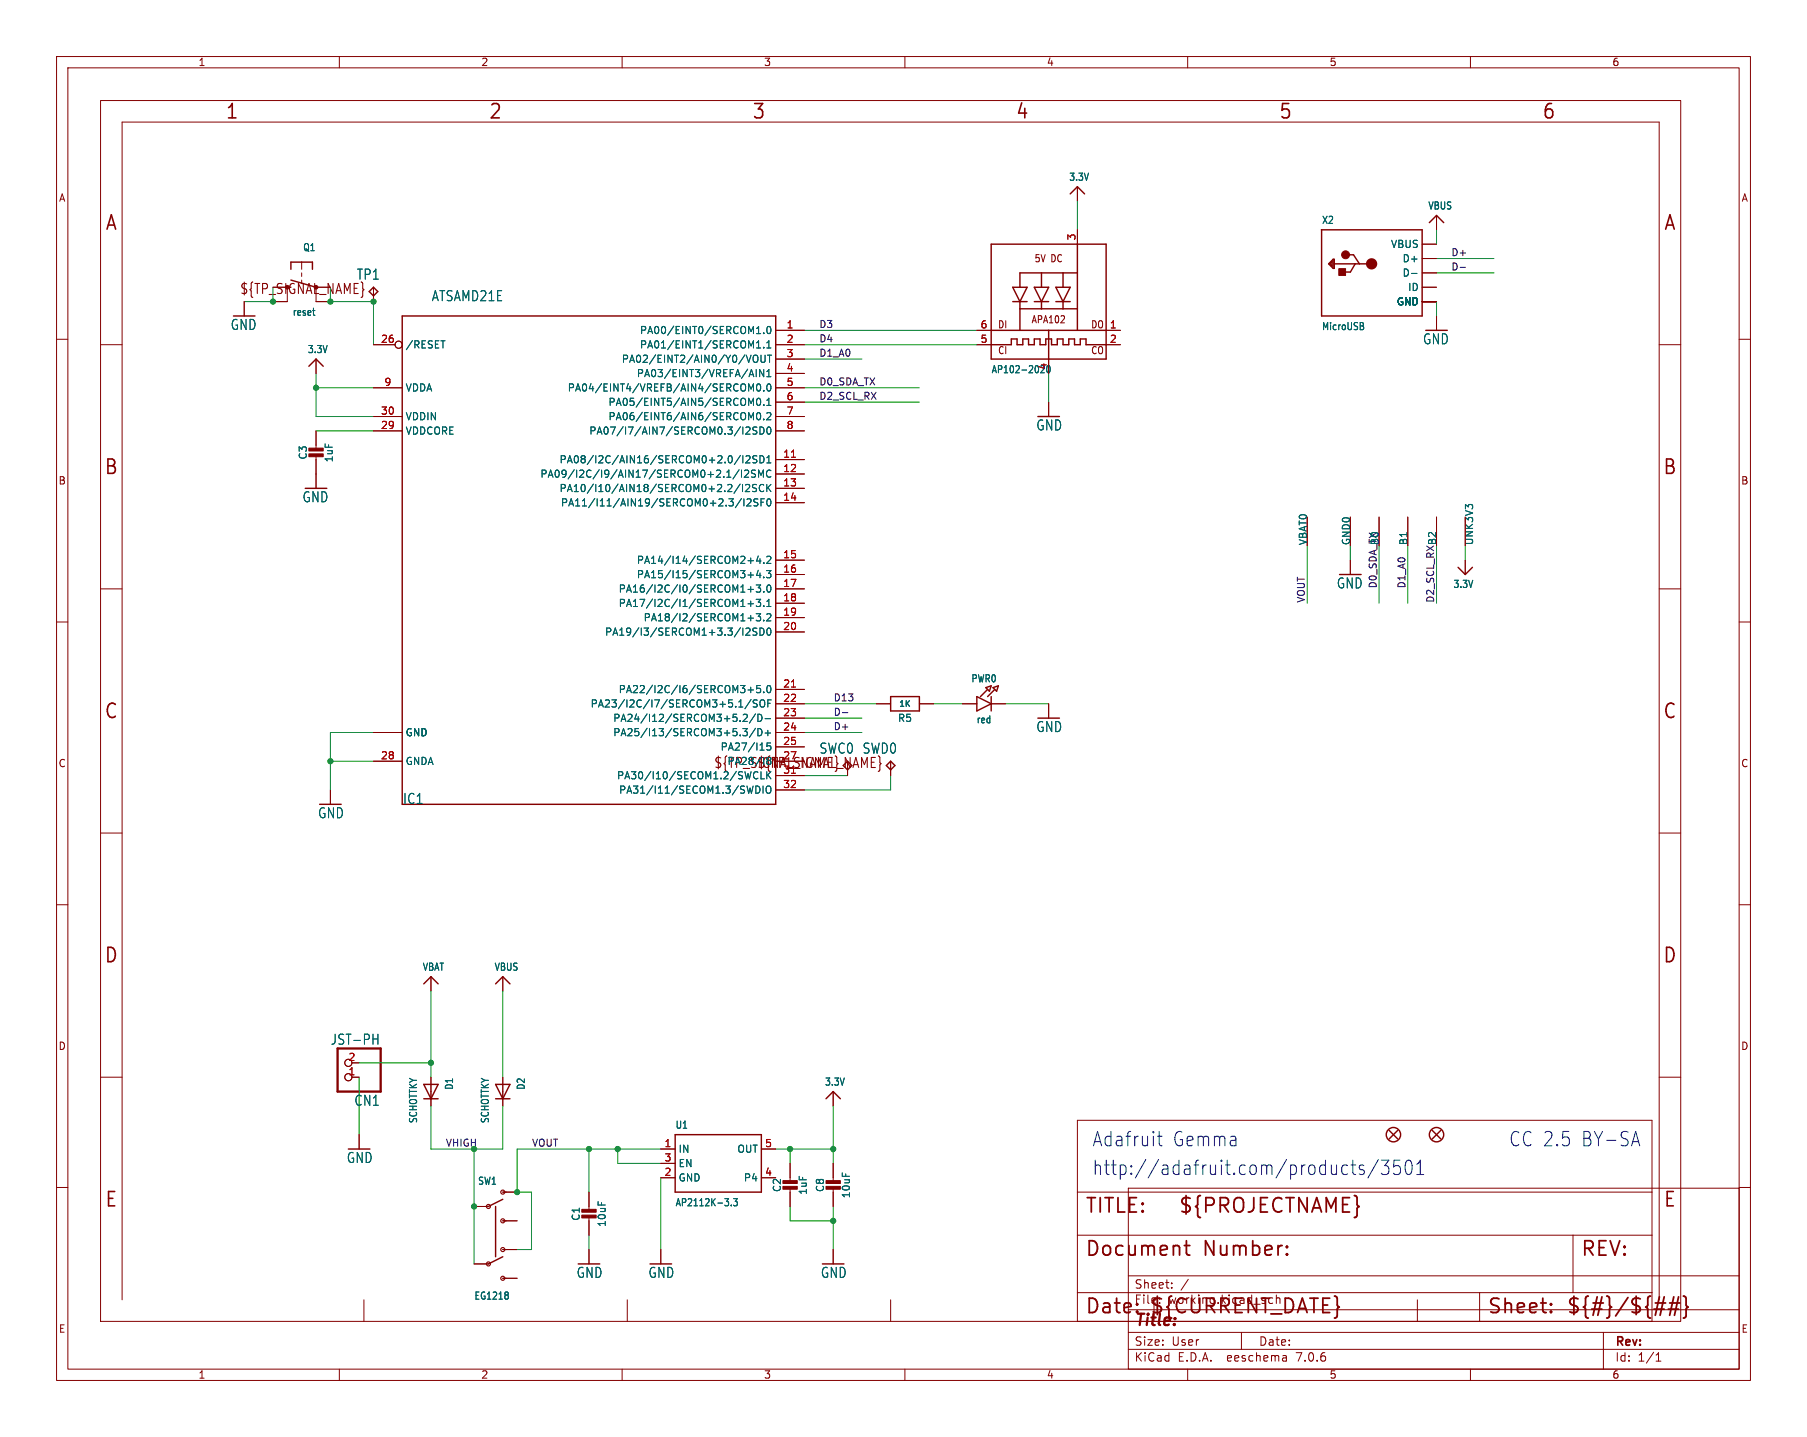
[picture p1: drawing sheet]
<svg xmlns="http://www.w3.org/2000/svg" width="320mm" height="254mm" viewBox="0 0 320 254" stroke-linecap="round" stroke-linejoin="round" font-family="sans-serif">
<g fill="none" stroke="#840000" stroke-width=".18">
<path d="M10 10h299.5v234.1h-299.5zM12 12h295.5v230.1h-295.5zM17.8 17.8h279.4v215.9h-279.4zM60 10v2M110 10v2M160 10v2M210 10v2M260 10v2M190.5 33v2.6M254 38.1v2.5M10 60h2M43.2 53.3v2.6"/>
<path d="M53.3 46.4v1.2M53.3 48.3v.6M66 50.8v2.5M137.2 58.4h5M172.7 58.4h2.6M190.5 40.6v2.6M195.6 58.4h2.5M251.5 53.3h2.5M251.5 45.7h2.5M251.5 48.3h2.5M251.5 50.8h2.5M251.5 43.2h2.5"/>
<path d="M254 55.9v2.5M307.5 60h2M17.8 61h3.8M55.9 63.5v2.5M55.9 76.2v3.3M66 61h3.8M66 76.2h5.1M66 73.7h5.1M66 68.6h5.1M137.2 61h5M137.2 76.2h5M137.2 63.5h5"/>
<path d="M137.2 73.7h5M137.2 66h5M137.2 68.6h5M137.2 71.1h5M172.7 61h2.6M185.4 63.5v2.5M185.4 71.1v2.6M195.6 61h2.5M293.4 61h3.8M55.9 80.5v5.9M137.2 81.3h5M137.2 83.8h5"/>
<path d="M137.2 86.4h5M137.2 88.9h5M137.2 99.1h5M231.1 91.4v5.1M238.8 91.4v5.1M238.8 99.1v2.5M243.8 91.4v5.1M248.9 91.4v5.1M254 91.4v5.1M259.1 91.4v5.1M259.1 99.1v2.5M10 110h2"/>
<path d="M17.8 104.1h3.8M137.2 101.6h5M137.2 104.1h5M137.2 106.7h5M137.2 109.2h5M137.2 111.8h5M293.4 104.1h3.8M307.5 110h2M58.4 139.7v2.5M66 129.5h5.1M66 134.6h5.1M137.2 124.5h5"/>
<path d="M137.2 129.5h5M137.2 121.9h5M137.2 127h5M137.2 132.1h5M137.2 134.6h5M137.2 137.2h5M137.2 139.7h5M149.9 134.6v2.6M154.9 124.5h2.6M157.5 134.6v2.6M162.6 124.5h2.5M170.2 124.5h2.5"/>
<path d="M175.3 124.5h2.5M185.4 124.5v2.5M10 160h2M17.8 147.3h3.8M293.4 147.3h3.8M307.5 160h2M76.2 172.7v2.6M88.9 172.7v2.6M17.8 190.5h3.8M62.2 190.5h1.3M62.2 188h1.3M76.2 190.5v5.1"/>
<path d="M88.9 190.5v5.1M147.3 193v2.6M190.5 198.1h101.6v35.6h-101.6zM293.4 190.5h3.8M10 210h2M63.5 200.7v2.5M83.8 213.4h2.6M88.9 210.8h2.5M88.9 215.9h2.5M104.1 210.8v3.3M104.1 215.1v3.3M116.8 203.2h2.6"/>
<path d="M116.8 208.3h2.6M116.8 205.7h2.6M134.6 203.2h2.6M134.6 208.3h2.6M139.7 205.7v3.3M139.7 210.1v3.3M147.3 205.7v3.3M147.3 210.1v3.3M190.5 210.8h101.6M190.5 218.4h101.6M199.5 210.1h108v32h-108zM278.1 218.4v10.2"/>
<path d="M307.5 210h2M21.6 229.9v-208.3h271.8v208.3M64.3 229.9v3.8M83.8 223.5h2.6M88.9 226.1h2.5M88.9 221h2.5M104.1 221v2.5M110.9 229.9v3.8M116.8 221v2.5M147.3 221v2.5M157.5 229.9v3.8M190.5 228.6h101.6"/>
<path d="M199.5 238.6h108M199.5 235.6h108M199.5 231.6h108M199.5 225.6h108M207.2 227.7v.1M207.2 226.9v.1M210.1 226.2l-1.3 2M219.5 235.6v3M227.4 239.8l.1 .9M250.6 229.9v3.8M261.6 228.6v5.1M283.5 235.6v6.5"/>
<path d="M292.8 239.6l.5-.4v1.5M60 242.1v2M110 242.1v2M160 242.1v2M210 242.1v2M227.5 240.6l-.2 .1M227.5 240.1h-.2M260 242.1v2M292.8 240.7h.9"/>
<circle cx="70.5" cy="61" r=".63"/>
<circle cx="61.6" cy="190.5" r=".63"/>
<circle cx="61.6" cy="188" r=".63"/>
</g>
<g fill="none" stroke="#840000" stroke-width=".25">
<path d="M189.2 34.3l1.3-1.3 1.3 1.3M252.7 39.4l1.3-1.3 1.3 1.3M51.4 49.5l4.5 1.3M51.4 47.6v-1.2h3.8v1.2M66 50.8l.8 .8-.8 .7-.7-.7zM71.1 55.9h66.1v86.3h-66.1zM175.3 43.2h20.3v20.3h-20.3zM175.3 58.4h20.3M179.1 53.3h2.5M179.1 50.8h2.5l-1.3 2.5zM180.3 53.3v5.1M180.3 54.6h10.2"/>
<path d="M182.9 53.3h2.5M182.9 50.8h2.5l-1.3 2.5zM184.1 48.3v2.5M184.1 53.3v1.3M185.4 58.4v5.1M186.7 53.3h2.5M186.7 50.8h2.5l-1.2 2.5zM188 48.3v2.5M188 53.3v1.3M190.5 48.3h-10.2v2.5M190.5 43.2v15.2M233.6 40.6h17.9v15.3h-17.8v-15.3"/>
<path d="M235.1 46.7l.4-.4v.8l-.2-.2v-.2M235.7 45.9h.2v1.6h-.2l-.8-.8zM235.7 45.9v1.4M235.9 46.7h6.6M238.3 45.1h1l1.1 1.6M239.6 46.7l-.8 1.4h-1.2M54.6 64.8l1.3-1.3 1.2 1.3M175.3 61h3.5v-1.1h1v1.1h1v-1.1h1.1v1.1h1v-1.1h1v1.1h1v-1.1h1v1.1h1v-1.1h1.1v1.1h1v-1.1h1v1.1h1v-1.1h1v1.1h3.6M257.8 100.3l1.3 1.3 1.2-1.3M149.1 135.4l.8-.8 .7 .8-.7 .7zM156.7 135.4l.8-.8 .7 .8-.7 .7zM157.5 123.2h5.1v2.5h-5.1z"/>
<path d="M172.7 123.2l2.6 1.3-2.6 1.2zM174.3 121.6l1-.3-.4 .9zM174.6 121.9l-1.2 1.3M175.3 123.2v2.5M175.6 121.6l.9-.3-.3 .9zM175.9 121.9l-1.3 1.3M74.9 174l1.3-1.3 1.3 1.3M87.6 174l1.3-1.3 1.3 1.3M74.9 191.8h2.6l-1.3 2.5zM74.9 194.3h2.6M87.6 191.8h2.6l-1.3 2.5zM87.6 194.3h2.6"/>
<path d="M146 194.3l1.3-1.3 1.3 1.3M245.6 199.9l1.5 1.5M247.1 199.9l-1.5 1.5M253.2 199.9l1.6 1.5M254.8 199.9l-1.6 1.5M87.6 213.4v8.8M88.9 212.1l-2.5 1.3M119.4 200.7h15.2v10.1h-15.2zM88.9 222.2l-2.5 1.3"/>
<circle cx="246.4" cy="200.7" r="1.27"/>
<circle cx="254" cy="200.7" r="1.27"/>
</g>
<g fill="#840000" stroke="#840000" stroke-width=".18">
<path d="M236.7 47.5h1.2v1.2h-1.2z"/>
<path d="M146 209.8h2.6v.5h-2.6z"/>
<path d="M146 208.8h2.6v.5h-2.6z"/>
<path d="M54.6 80.3h2.5v.5h-2.5z"/>
<path d="M54.6 79.2h2.5v.6h-2.5z"/>
<path d="M138.4 209.8h2.6v.5h-2.6z"/>
<path d="M138.4 208.8h2.6v.5h-2.6z"/>
<path d="M102.9 214.9h2.5v.5h-2.5z"/>
<path d="M102.9 213.9h2.5v.5h-2.5z"/>
<circle cx="237.9" cy="45.1" r=".7"/>
</g>
<circle cx="242.5" cy="46.7" r=".5" fill="none" stroke="#840000" stroke-width="1"/>
<g fill="none" stroke="#006464" stroke-width=".18">
<path d="M55.3 54.9h.4M55.6 55.8h.1M133.8 59h.7M135 58.9v.1M135.7 57.9l.2-.2a.68 .68 0 0 1 .4 .7 .68 .68 0 0 1-.4 .6l-.2-.1-.1-.4zM240.9 57.6l.2 .3-.2 .4M241 57.1l.1 .2-.1 .3M249.6 48.4h.9M78 60.3h.7M131.9 75.6l.5-.1 .2 .4-.8 .9h.8M132.4 69.2v-1.3l.4 .9 .4-.9v1.3M132.4 70.4l.4 .9 .4-.9v1.3"/>
<path d="M132.8 62.8l-.4 1.3M132.8 73.9l.4-.9v1.2M133.2 63l.3-.2a.43 .43 0 0 1 .5 .4v.5a.42 .42 0 0 1-.4 .4 .42 .42 0 0 1-.4-.4zM133.7 65.3v1.3M133.8 60.6l.3-.3v1.2M133.8 61.5h.7M133.8 75.6l-.5-.1-.1 .1v.4l.5 .2 .1 .3-.2 .3-.5-.1M133.9 68l.2-.1a.68 .68 0 0 1 .4 .6 .68 .68 0 0 1-.4 .7l-.2-.2-.1-.3zM133.9 70.6l.2-.2a.68 .68 0 0 1 .4 .7 .68 .68 0 0 1-.4 .6l-.2-.1-.1-.4zM133.9 73.1l.2-.1a.68 .68 0 0 1 .4 .6 .68 .68 0 0 1-.4 .6l-.2-.1-.1-.3zM134.4 75.5a.64 .64 0 0 1 .7 .6 .64 .64 0 0 1-.7 .7zM134.6 62.8v1l.2 .3 .4-.1 .1-.2v-1"/>
<path d="M135 61.4v.1M135 65.3v1.3l-.7-1.3v1.3M135 69v.2M135 71.6v.1M135 74.1v.1M135.6 73.1l.5-.1 .2 .3-.8 .9h.8M135.6 60.6l.3-.3v1.2M135.6 65.7l.3-.4v1.3M135.6 70.8l.3-.4v1.3M135.6 61.5h.7M135.6 66.6h.7M135.6 71.7h.7"/>
<path d="M135.7 68l.2-.1a.68 .68 0 0 1 .4 .6 .68 .68 0 0 1-.4 .7l-.2-.2-.1-.3zM135.7 75.6l.2-.1a.68 .68 0 0 1 .4 .6 .68 .68 0 0 1-.4 .7l-.2-.1-.1-.4zM135.7 62.8h.7M136.1 62.8v1.3M130.7 83.1l-1.1 1.6M130.9 85.6l-1.1 1.6M130.9 80.5l-1.1 1.7M131.1 83.1v1.3M131.1 88.1l-1.1 1.7M131.3 85.7v1.2M131.4 80.6v1.3M131.5 88.2v1.3"/>
<path d="M131.7 83.3l.4-.2 .3 .4-.8 .9h.8M131.8 85.8l.5-.1 .3 .3-.8 .9h.8M131.9 80.7l.5-.1 .2 .4-.8 .9h.8M132.1 88.3l.5-.1 .2 .4-.8 .9h.8M132.3 99.2h.9M133.6 83.2l-.5-.1-.2 .3 .1 .3 .5 .2v.4l-.2 .1-.4-.1M133.8 85.7h-.5l-.2 .1v.4l.5 .2 .2 .3-.3 .2h-.5M133.8 80.7l-.5-.1-.1 .1v.4l.5 .2 .1 .3-.2 .3-.5-.1M134 88.3l-.5-.1-.2 .1v.4l.6 .2 .1 .3-.2 .3-.5-.1M134.1 98.3l-.3 .9h.8M134.1 84.4v-1.3l.5 .9 .4-.9v1.3M134.4 80.6a.64 .64 0 0 1 .7 .6 .64 .64 0 0 1-.7 .7z"/>
<path d="M134.4 98.8v.8M134.6 88.8h.4M135 99.5v.1M135 85.8a.6 .6 0 0 0-.8 .4 .6 .6 0 0 0 .6 .7l.2-.1M135.2 88.2h-.6v1.3M135.6 98.5l.5-.1 .2 .3-.8 .9h.8M135.6 85.7v1.2M135.6 81.9h.7M135.6 81l.3-.4v1.3M135.7 88.3l.2-.1a.68 .68 0 0 1 .4 .6 .68 .68 0 0 1-.4 .7l-.2-.1-.1-.4zM135.8 86.2l.5 .7M136.3 83.3a.6 .6 0 0 0-.8 .4 .6 .6 0 0 0 .6 .7l.2-.1"/>
<path d="M136.3 85.7l-.7 .7M131.9 111.2l.5-.1 .2 .3-.8 .9h.8M132.3 101.7h.9M132.3 104.2h.9M132.3 106.8h.9M132.7 103.8v.9M132.7 106.3v1M133.7 103.4h.8l-.4 .5 .3 .2v.5l-.1 .1-.6-.1M133.7 106h.8l-.4 .5 .3 .1v.5l-.1 .2-.6-.2M133.7 108.5h.8l-.4 .5 .3 .1v.6l-.1 .1-.6-.1M133.8 111.1h-.5l-.2 .2 .1 .3 .6 .3v.3l-.2 .1h-.5M134.1 100.8l-.3 1h.8"/>
<path d="M134.4 101.3v.9M134.4 111.1a.64 .64 0 0 1 .7 .6 .64 .64 0 0 1-.7 .6zM135 102.1v.1M135 104.6v.1M135 107.1v.2M135 109.7v.1M135.5 100.9h.8l-.4 .5 .3 .1v.6l-.1 .1-.6-.1M135.6 108.7l.5-.2 .2 .4-.8 .9h.8M135.6 106.4l.3-.4v1.3M135.6 107.3h.7M135.7 103.6l.2-.2a.68 .68 0 0 1 .4 .7 .68 .68 0 0 1-.4 .6l-.2-.1-.1-.4zM135.7 111.2l.2-.1a.68 .68 0 0 1 .4 .6 .68 .68 0 0 1-.4 .6l-.2-.1-.1-.3z"/>
<path d="M130.6 125h.8M131.4 128.8h.7l-.4 .5 .4 .2v.4l-.2 .2h-.4M131.4 126.4l.5-.1 .2 .4-.7 .9h.7M132.3 122h.9M132.7 121.5v1M132.8 123.7l-1.1 1.6M133.2 139l-.3 1.3M133.3 137.4l.3 .3 .4-.1M133.6 126.2l-1.1 1.7M133.6 128.8l-1.1 1.6M133.6 139a.64 .64 0 0 1 .8 .6 .64 .64 0 0 1-.8 .7zM133.9 123.8h-.5l-.2 .2 .1 .3 .5 .3v.3l-.2 .1h-.4"/>
<path d="M134 126.3a.64 .64 0 0 1 .7 .6 .64 .64 0 0 1-.7 .7zM134 128.8a.64 .64 0 0 1 .7 .7 .64 .64 0 0 1-.7 .6zM134.4 124l.3-.2a.43 .43 0 0 1 .5 .4v.4a.42 .42 0 0 1-.4 .5 .42 .42 0 0 1-.4-.5zM134.4 121.2h-.6v.6l.2-.1 .4 .1 .1 .2-.1 .4-.1 .1-.5-.1M134.6 136.5v1.2h.6M134.9 139v1.3M135 122.4v.1M135.3 127.1h.9M135.3 129.6h.9M135.5 139.2l.3-.2a.43 .43 0 0 1 .5 .4v.5a.42 .42 0 0 1-.4 .4 .42 .42 0 0 1-.4-.4zM135.6 136.5v1.2M135.7 121.4l.2-.2a.68 .68 0 0 1 .4 .7 .68 .68 0 0 1-.4 .6l-.2-.1-.1-.4z"/>
<path d="M135.8 124.4h.4M135.8 129.2v.9M135.8 137l.5 .7M136.2 131.4h-.6v.6l.2-.1h.4l.1 .2-.1 .4-.1 .2-.5-.2M136.4 123.8h-.6v1.2M66 183.7h.8M66.8 182.9v1.8M129.3 213.1v.1M129.7 212h.7l-.4 .5 .3 .1v.5l-.1 .1-.5-.1M89.8 228.6v.3M89.8 229.1v.5"/>
</g>
<path d="M139.9 80.9h.8M139.9 121.5h.8" fill="none" stroke="#a90000" stroke-width=".18"/>
<path d="M147.9 135.9h1.2M150.3 134v1.7l-.8-1.7v1.7M150.8 135.7l.5-1.7 .5 1.7M151 135.2h.7M152.3 135.7v-1.7l.5 1.2 .5-1.2v1.7M154.1 134.8h.5M154.1 134v1.7h.7M155.6 134v.8l.2 .3-.2 .2v.9l-.3 .2" fill="none" stroke="#840000" stroke-width=".19"/>
<g fill="none" stroke="#840000" stroke-width=".32">
<path d="M209.8 219.4v2.2l.1 .2 .5 .2M201.1 231.9l.1 .1-.1 .1M209.4 220.3h1M227.6 221.7l.1 .1-.1 .2M227.6 221.7l-.2 .1 .2 .2M227.6 220.4v.2M227.6 221.7v.3M227.6 220.4l.1 .1-.1 .1M227.6 220.4l-.2 .1 .2 .1M274.2 231.9l.2 .1-.2 .1M274.2 231.9l-.1 .1 .1 .1M274.2 230.5v.3"/>
<path d="M274.2 231.9v.2M274.2 230.5l.2 .2-.2 .1M274.2 230.5l-.1 .2 .1 .1M292.4 231.5h1.9M292.7 230.4h1.8M294.3 229.3l-.8 3.3M295 231.5h1.8M295.2 230.4h1.8M296 229.3l-.8 3.3M296.8 229.3l-.7 3.3M297.6 229.2l.4 .1 .1 .3v1.2l.4 .4-.4 .3v1.2l-.1 .3-.4 .1"/>
</g>
<path d="M59.7 185.4h7.6v7.6h-7.6z" fill="none" stroke="#840000" stroke-width=".41"/>
<g fill="none" stroke="#840000" stroke-width=".2">
<circle cx="86.4" cy="213.4" r=".36"/>
<circle cx="88.9" cy="215.9" r=".36"/>
<circle cx="88.9" cy="210.8" r=".36"/>
<circle cx="86.4" cy="223.5" r=".36"/>
<circle cx="88.9" cy="226.1" r=".36"/>
<circle cx="88.9" cy="221" r=".36"/>
</g>
<path d="M258.2 47.3h.9M149 126h.9" fill="none" stroke="#0f0f0f" stroke-width=".18"/>
<g fill="none" stroke="#0000c2" stroke-width=".18">
<path d="M204.7 200.9h.8M205 200.1v2.2l.1 .2 .4 .1M237.5 207.6l.2 .1 .6-.1M237.5 206.1l.2-.1 .6 .1M238.9 206h.8M239.2 205.2v2.1l.1 .3 .4 .1M241.2 206.1l-.6-.1a.44 .44 0 0 0-.3 .4 .44 .44 0 0 0 .3 .5h.3a.44 .44 0 0 1 .4 .4 .44 .44 0 0 1-.4 .4l-.6-.1M243.7 205.1l-1.8 3.2M244.2 205.2h1.4l-.7 .9a.59 .59 0 0 1 .7 .5v.6l-.2 .4-.2 .1h-.7l-.3-.2M247.5 205.2h-1l-.1 1.2 .3-.3 .7 .2 .2 .3-.1 .9-.3 .2h-.5l-.3-.2M248.8 205.3a.49 .49 0 0 1 .5-.1 .49 .49 0 0 1 .3 .5 1.62 1.62 0 0 1-.4 2 .56 .56 0 0 1-.6-.5 2.27 2.27 0 0 1 .2-1.9zM250.5 207.7h1.2"/>
<path d="M250.5 205.9l.6-.7v2.5M288.7 201.9h1M289.2 200.1l.7 2.5"/>
</g>
<g fill="none" stroke="#009600" stroke-width=".18">
<path d="M190.5 35.6v5M43.2 53.3h5.1M58.4 53.3h7.6v7.7M139.7 58.4h33M254 48.3h10.2M254 45.7h10.2M254 40.6v2.6M254 53.3v2.6M55.9 68.6h10.1M55.9 76.2h10.1M55.9 66v7.7h10.1M142.2 68.6h20.4"/>
<path d="M142.2 63.5h10.2M142.2 71.1h20.4M142.2 61h30.5M185.4 66v5.1M231.1 96.5v10.2M238.8 96.5v2.6M243.8 96.5v10.2M248.9 96.5v10.2M254 96.5v10.2M259.1 96.5v2.6M58.4 134.6h7.6M66 129.5h-7.6v10.2"/>
<path d="M142.2 129.5h10.2M142.2 137.2h7.7M142.2 124.5h12.7M142.2 127h10.2M157.5 137.2v2.5h-15.3M165.1 124.5h5.1M177.8 124.5h7.6M76.2 175.3v15.2M88.9 175.3v15.2M63.5 190.5v10.2M63.5 188h12.7M76.2 195.6v7.6h12.7v-7.6"/>
<path d="M147.3 195.6v10.1M83.8 203.2v20.3M104.1 203.2v7.6M104.1 218.4v2.6M109.2 203.2v2.5h7.6M116.8 203.2h-25.4v7.6h2.6v10.2h-2.6M116.8 208.3v12.7M137.2 203.2h10.1M139.7 203.2v2.5M139.7 213.4v2.5h7.6M147.3 213.4v7.6"/>
</g>
<g fill="#009600" stroke="#009600" stroke-width=".18">
<circle cx="58.4" cy="134.6" r=".46"/>
<circle cx="58.4" cy="53.3" r=".46"/>
<circle cx="48.3" cy="53.3" r=".46"/>
<circle cx="55.9" cy="68.6" r=".46"/>
<circle cx="66" cy="53.3" r=".46"/>
<circle cx="91.4" cy="210.8" r=".46"/>
<circle cx="83.8" cy="203.2" r=".46"/>
<circle cx="109.2" cy="203.2" r=".46"/>
<circle cx="104.1" cy="203.2" r=".46"/>
<circle cx="76.2" cy="188" r=".46"/>
<circle cx="83.8" cy="213.4" r=".46"/>
<circle cx="147.3" cy="203.2" r=".46"/>
<circle cx="139.7" cy="203.2" r=".46"/>
<circle cx="147.3" cy="215.9" r=".46"/>
</g>
<g font-size="3.5" fill="#840000">
<text x="39.8" y="21.4">1</text>
<text x="86.3" y="21.4">2</text>
<text x="132.9" y="21.4">3</text>
<text x="179.5" y="21.4">4</text>
<text x="226" y="21.4">5</text>
<text x="272.6" y="21.4">6</text>
<text x="18.5" y="41.1">A</text>
<text x="294.1" y="41.1">A</text>
<text x="18.3" y="84.2">B</text>
<text x="293.9" y="84.2">B</text>
<text x="18.3" y="127.4">C</text>
<text x="293.9" y="127.4">C</text>
<text x="18.3" y="170.6">D</text>
<text x="293.9" y="170.6">D</text>
<text x="18.5" y="213.8">E</text>
<text x="191.8" y="214.9">TITLE:</text>
<text x="208.3" y="214.9">${PROJECTNAME}</text>
<text x="294" y="213.8">E</text>
<text x="191.8" y="222.5">Document</text>
<text x="212.8" y="222.5">Number:</text>
<text x="279.4" y="222.5">REV:</text>
<text x="191.8" y="232.7">Date:</text>
<text x="203.2" y="232.7">${CURRENT_DATE}</text>
<text x="262.9" y="232.7">Sheet:</text>
<text x="276.9" y="232.7">${#}/${##}</text>
</g>
<g font-size="3.5" fill="#0000c2">
<text x="193" y="203">Adafruit</text>
<text x="207.3" y="203">Gemma</text>
<text x="266.7" y="203">CC 2.5</text>
<text x="279.5" y="203">BY-SA</text>
<text x="193" y="208">http://adafruit.com/products/3501</text>
</g>
<text font-size="2.8" fill="#840000" x="200.5" y="235">Title:</text>
<text font-size="2.5" fill="#840000" x="42.3" y="52.3">${TP_SIGNAL_NAME}</text>
<g font-size="2.5" fill="#006464">
<text x="63" y="49.7">TP1</text>
<text x="76.3" y="53.5">ATSAMD21E</text>
<text x="40.7" y="58.6">GND</text>
<text x="251.5" y="61.1">GND</text>
<text x="183.1" y="76.3">GND</text>
<text x="53.4" y="89">GND</text>
<text x="236.3" y="104.3">GND</text>
<text x="183.1" y="129.7">GND</text>
<text x="144.8" y="133.5">SWC0 SWD0</text>
<text x="71.2" y="142.4">IC1</text>
<text x="56.1" y="144.9">GND</text>
<text x="58.4" y="185">JST-PH</text>
<text x="62.6" y="195.8">CN1</text>
<text x="61.2" y="205.9">GND</text>
<text x="101.9" y="226.2">GND</text>
<text x="114.6" y="226.2">GND</text>
<text x="145" y="226.2">GND</text>
</g>
<text font-size="2.5" fill="#a90000" x="126.2" y="136.1">${TP_SIGNAL_NAME}</text>
<g font-size="2.1" fill="#840000">
<text x="200.5" y="230.8">File:</text>
<text x="200.5" y="228.1">Sheet:</text>
<text x="206.6" y="230.8">working.kicad_sch</text>
<text x="200.5" y="238.2">Size:</text>
<text x="207.2" y="238.2">User</text>
<text x="222.5" y="238.2">Date:</text>
<text x="285.5" y="238.4">Rev:</text>
<text x="200.5" y="241">KiCad</text>
<text x="208.2" y="241">E.D.A.</text>
<text x="217.1" y="241">eeschema</text>
<text x="229.5" y="241">7.0.6</text>
<text x="285.5" y="241">Id:</text>
<text x="289.6" y="241">1/1</text>
</g>
<g font-size="1.8" fill="#840000">
<text x="35" y="11.9">1</text>
<text x="85" y="11.9">2</text>
<text x="135" y="11.9">3</text>
<text x="185" y="11.9">4</text>
<text x="235" y="11.9">5</text>
<text x="285" y="11.9">6</text>
<text x="10.3" y="35.9">A</text>
<text x="307.9" y="35.9">A</text>
<text x="182.8" y="46.6">5V DC</text>
<text x="176.4" y="58.3">DI</text>
<text x="182.3" y="57.4">APA102</text>
<text x="192.8" y="58.3">DO</text>
<text x="176.4" y="62.8">CI</text>
<text x="192.8" y="62.8">CO</text>
<text x="10.3" y="85.9">B</text>
<text x="307.8" y="85.9">B</text>
<text x="10.3" y="135.9">C</text>
<text x="307.8" y="135.9">C</text>
<text x="10.3" y="185.9">D</text>
<text x="307.8" y="185.9">D</text>
<text x="10.3" y="235.9">E</text>
<text x="307.8" y="235.9">E</text>
<text x="35" y="244">1</text>
<text x="85" y="244">2</text>
<text x="135" y="244">3</text>
<text x="185" y="244">4</text>
<text x="235" y="244">5</text>
<text x="285" y="244">6</text>
</g>
<g font-size="1.8" fill="#006464">
<text x="188.9" y="32.2">3.3V</text>
<text x="233.7" y="39.8">X2</text>
<text x="252.4" y="37.3">VBUS</text>
<text x="53.5" y="44.6">Q1</text>
<text x="245.9" y="44">VBUS</text>
<text x="247.9" y="46.6">D+</text>
<text x="247.9" y="49.1">D-</text>
<text x="248.9" y="51.7">ID</text>
<text x="51.7" y="56">reset</text>
<text x="113" y="59.3">PA00/EINT0/SERCOM1.0</text>
<text x="233.7" y="58.6">MicroUSB</text>
<text x="246.9" y="54.2">GND</text>
<text x="54.3" y="62.7">3.3V</text>
<text x="71.6" y="61.8">/RESET</text>
<text x="109.8" y="64.4">PA02/EINT2/AIN0/Y0/VOUT</text>
<text x="113" y="61.8">PA01/EINT1/SERCOM1.1</text>
<text x="71.6" y="69.4">VDDA</text>
<text x="100.3" y="69.4">PA04/EINT4/VREFB/AIN4/SERCOM0.0</text>
<text x="107.5" y="72">PA05/EINT5/AIN5/SERCOM0.1</text>
<text x="112.5" y="66.9">PA03/EINT3/VREFA/AIN1</text>
<text x="175.2" y="66.2">AP102-2020</text>
<text x="71.6" y="77.1">VDDCORE</text>
<text x="71.6" y="74.5">VDDIN</text>
<text x="104.1" y="77.1">PA07/I7/AIN7/SERCOM0.3/I2SD0</text>
<text x="107.5" y="74.5">PA06/EINT6/AIN6/SERCOM0.2</text>
<text x="54.5" y="81.4" transform="rotate(-90 54.5 81.4)">C3</text>
<text x="59" y="81.9" transform="rotate(-90 59 81.9)">1uF</text>
<text x="98.8" y="82.1">PA08/I2C/AIN16/SERCOM0+2.0/I2SD1</text>
<text x="95.4" y="84.7">PA09/I2C/I9/AIN17/SERCOM0+2.1/I2SMC</text>
<text x="98.8" y="87.2">PA10/I10/AIN18/SERCOM0+2.2/I2SCK</text>
<text x="99.1" y="89.8">PA11/I11/AIN19/SERCOM0+2.3/I2SF0</text>
<text x="112.5" y="99.9">PA14/I14/SERCOM2+4.2</text>
<text x="231.3" y="96.5" transform="rotate(-90 231.3 96.5)">VBAT0</text>
<text x="238.9" y="96.5" transform="rotate(-90 238.9 96.5)">GND0</text>
<text x="244" y="96.5" transform="rotate(-90 244 96.5)">B0</text>
<text x="249.1" y="96.5" transform="rotate(-90 249.1 96.5)">B1</text>
<text x="254.1" y="96.5" transform="rotate(-90 254.1 96.5)">B2</text>
<text x="260.7" y="96.5" transform="rotate(-90 260.7 96.5)">UNK3V3</text>
<text x="109.3" y="105">PA16/I2C/I0/SERCOM1+3.0</text>
<text x="109.3" y="107.5">PA17/I2C/I1/SERCOM1+3.1</text>
<text x="112.5" y="102.5">PA15/I15/SERCOM3+4.3</text>
<text x="256.9" y="104.2">3.3V</text>
<text x="106.9" y="112.6">PA19/I3/SERCOM1+3.3/I2SD0</text>
<text x="113.7" y="110.1">PA18/I2/SERCOM1+3.2</text>
<text x="104.3" y="125.3">PA23/I2C/I7/SERCOM3+5.1/SOF</text>
<text x="109.3" y="122.8">PA22/I2C/I6/SERCOM3+5.0</text>
<text x="171.7" y="120.9">PWR0</text>
<text x="71.6" y="130.4">GND</text>
<text x="108.3" y="127.9">PA24/I12/SERCOM3+5.2/D-</text>
<text x="108.3" y="130.4">PA25/I13/SERCOM3+5.3/D+</text>
<text x="158.7" y="127.9">R5</text>
<text x="172.6" y="128.1">red</text>
<text x="71.6" y="135.5">GNDA</text>
<text x="127.3" y="132.9">PA27/I15</text>
<text x="128.5" y="135.5">PA28/I8</text>
<text x="109" y="138">PA30/I10/SECOM1.2/SWCLK</text>
<text x="109.4" y="140.6">PA31/I11/SECOM1.3/SWDIO</text>
<text x="74.6" y="171.9">VBAT</text>
<text x="87.3" y="171.9">VBUS</text>
<text x="80.3" y="192.8" transform="rotate(-90 80.3 192.8)">D1</text>
<text x="93" y="192.8" transform="rotate(-90 93 192.8)">D2</text>
<text x="145.8" y="192.2">3.3V</text>
<text x="73.9" y="198.7" transform="rotate(-90 73.9 198.7)">SCHOTTKY</text>
<text x="86.6" y="198.7" transform="rotate(-90 86.6 198.7)">SCHOTTKY</text>
<text x="119.4" y="199.8">U1</text>
<text x="84.4" y="209.7">SW1</text>
<text x="119.9" y="204.1">IN</text>
<text x="119.9" y="209.1">GND</text>
<text x="119.9" y="206.6">EN</text>
<text x="130.3" y="204.1">OUT</text>
<text x="131.4" y="209.1">P4</text>
<text x="102.7" y="216" transform="rotate(-90 102.7 216)">C1</text>
<text x="119.4" y="213.5">AP2112K-3.3</text>
<text x="138.3" y="210.9" transform="rotate(-90 138.3 210.9)">C2</text>
<text x="142.9" y="211.4" transform="rotate(-90 142.9 211.4)">1uF</text>
<text x="145.9" y="210.9" transform="rotate(-90 145.9 210.9)">C8</text>
<text x="150.5" y="212" transform="rotate(-90 150.5 212)">10uF</text>
<text x="107.3" y="217.1" transform="rotate(-90 107.3 217.1)">10uF</text>
<text x="83.8" y="230">EG1218</text>
</g>
<g font-size="1.8" fill="#a90000">
<text x="190.2" y="42.6" transform="rotate(-90 190.2 42.6)">3</text>
<text x="139" y="58.2">1</text>
<text x="173.3" y="58.2">6</text>
<text x="196.1" y="58.2">1</text>
<text x="67.3" y="60.7">26</text>
<text x="139" y="60.7">2</text>
<text x="139" y="63.2">3</text>
<text x="139" y="65.8">4</text>
<text x="173.3" y="60.7">5</text>
<text x="185.2" y="65.5" transform="rotate(-90 185.2 65.5)">4</text>
<text x="196.1" y="60.7">2</text>
<text x="67.9" y="68.3">9</text>
<text x="139" y="68.3">5</text>
<text x="139" y="70.9">6</text>
<text x="67.3" y="75.9">29</text>
<text x="67.3" y="73.4">30</text>
<text x="139" y="73.4">7</text>
<text x="139" y="75.9">8</text>
<text x="138.4" y="81">11</text>
<text x="138.4" y="83.6">12</text>
<text x="138.4" y="86.1">13</text>
<text x="138.4" y="88.6">14</text>
<text x="138.4" y="98.8">15</text>
<text x="138.4" y="101.3">16</text>
<text x="138.4" y="103.9">17</text>
<text x="138.4" y="106.4">18</text>
<text x="138.4" y="109">19</text>
<text x="138.4" y="111.5">20</text>
<text x="138.4" y="121.7">21</text>
<text x="138.4" y="124.2">22</text>
<text x="138.4" y="126.7">23</text>
<text x="138.4" y="129.3">24</text>
<text x="138.4" y="131.8">25</text>
<text x="67.3" y="134.4">28</text>
<text x="138.4" y="134.4">27</text>
<text x="138.4" y="136.9">31</text>
<text x="138.4" y="139.4">32</text>
<text x="61.5" y="190.2">1</text>
<text x="61.5" y="187.7">2</text>
<text x="117.4" y="202.9">1</text>
<text x="135.2" y="202.9">5</text>
<text x="117.4" y="208">2</text>
<text x="117.4" y="205.5">3</text>
<text x="135.2" y="208">4</text>
</g>
<g font-size="1.7" fill="#0f0f0f">
<text x="256.5" y="45.4">D+</text>
<text x="256.5" y="47.9">D-</text>
<text x="144.8" y="58.1">D3</text>
<text x="144.8" y="63.2">D1_A0</text>
<text x="144.8" y="60.6">D4</text>
<text x="144.8" y="68.2">D0_SDA_TX</text>
<text x="144.8" y="70.8">D2_SCL_RX</text>
<text x="230.8" y="106.7" transform="rotate(-90 230.8 106.7)">VOUT</text>
<text x="243.5" y="104.1" transform="rotate(-90 243.5 104.1)">D0_SDA_TX</text>
<text x="248.6" y="104.1" transform="rotate(-90 248.6 104.1)">D1_A0</text>
<text x="253.7" y="106.7" transform="rotate(-90 253.7 106.7)">D2_SCL_RX</text>
<text x="147.3" y="124.1">D13</text>
<text x="147.3" y="129.2">D+</text>
<text x="147.3" y="126.7">D-</text>
<text x="78.7" y="202.9">VHIGH</text>
<text x="94" y="202.9">VOUT</text>
</g>
<text font-size="1.4" fill="#006464" x="158.8" y="125.3">1K</text>
</svg>
